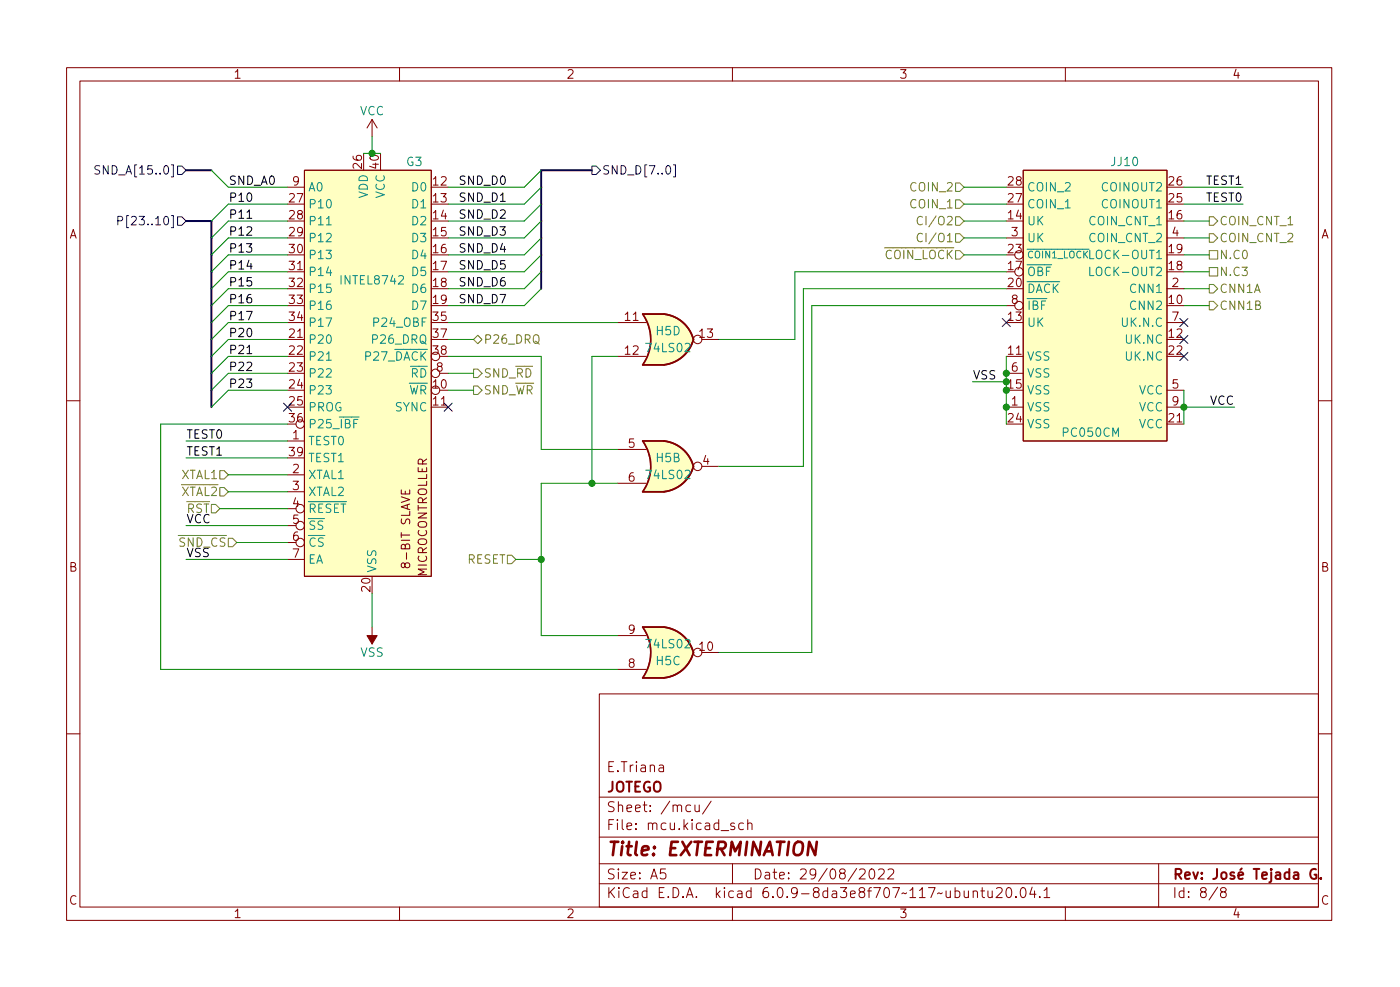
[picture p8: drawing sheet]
<svg xmlns="http://www.w3.org/2000/svg" width="210mm" height="148mm" viewBox="0 0 210 148" stroke-linecap="round" stroke-linejoin="round" font-family="sans-serif">
<g fill="none" stroke="#840000" stroke-width=".15">
<path d="M10 10.2h190v128h-190zM12 12.2h186v124h-186zM55.9 17.9l-.8 1.3M55.9 17.9v2.6M55.9 17.9l.7 1.3M60 10.2v2M110 10.2v2M160 10.2v2M43.2 28.1h2.5M45.7 25.6h19.1v60.9h-19.1zM151.1 35.7h2.6M153.7 25.6h21.6v40.6h-21.6z"/>
<path d="M175.3 35.7h2.5M43.2 51h2.5M43.2 40.8h2.5M66 56h1.3M92.7 48.4h4.3M92.7 53.5h4.3M99.7 47.2h-3.2a6.6 6.6 0 0 1 0 7.6h3.2M105.4 51h2.5M151.1 53.5h2.6M151.1 56h2.6M151.1 45.9h1.3M175.3 48.4h2.5"/>
<path d="M175.3 43.3h2.5M175.3 58.6h2.5M10 60.2h2M43.2 66.2h2.5M43.2 71.3h2.5M43.2 73.8h2.5M43.2 76.4h1.2M43.2 78.9h1.2M64.8 61.1h2.5M92.7 67.5h4.3M92.7 72.6h4.3M99.7 66.2h-3.2a6.6 6.6 0 0 1 0 7.6h3.2"/>
<path d="M105.4 70h2.5M151.1 61.1h2.6M175.3 61.1h2.5M175.3 63.7h2.5M198 60.2h2M43.2 81.4h1.2M43.2 84h2.5M55.9 94.1v2.6M92.7 95.4h4.3M99.7 94.1h-3.2a6.7 6.7 0 0 1 0 7.7h3.2M105.4 98h2.5M10 110.2h2"/>
<path d="M90 104.2h108v32h-108zM90 119.7h108M92.7 100.5h4.3M99 114.9h.6l.1 .9M99.7 115.2l-.5 .1a.29 .29 0 0 0-.3 .3 .29 .29 0 0 0 .3 .2h.5M198 110.2h2M60 136.2v2M90 132.7h108M90 129.7h108M90 125.7h108M99.9 130.4h-.7v.8l.2-.2 .5 .1 .1 .2-.1 .5-.2 .1h-.3l-.2-.1M103.7 120.9l-.4-.1-.3 .3v.5l.2 .2h.5"/>
<path d="M104.4 120.8v1a.41 .41 0 0 0 .6-.1M105 120.8v1M106.8 120.3l-1.3 1.9M110 136.2v2M110 129.7v3M110.3 123.6l-.4-.1-.2 .3 .1 .2 .5 .1v.4h-.6M111.7 123.6l-.5-.1-.3 .3v.5l.2 .2h.6M112.3 123.7a.37 .37 0 0 1 .6 .1v.7M112.3 123v1.5M129.1 130.6l.2-.2 .5 .1a.41 .41 0 0 1 .1 .6l-.9 .8h.9M130.7 130.5l.3-.1a.94 .94 0 0 1 0 1.5h-.1a1 1 0 0 1-.2-1.4zM131.9 130.6l.3-.2 .5 .1a.41 .41 0 0 1 0 .6l-.8 .8h.9"/>
<path d="M133.4 130.6l.2-.2 .5 .1a.41 .41 0 0 1 .1 .6l-.9 .8h.9M146.2 133.9a.37 .37 0 0 1 .6 .1v.7M146.2 133.7v1M147.3 133.7h.6M147.5 133.2v1.3l.1 .2h.3M148.4 133.7v1a.41 .41 0 0 0 .6-.1M149 133.7v1M149.7 133.4l.2-.2 .5 .1a.41 .41 0 0 1 0 .6l-.8 .8h.9M151.3 133.3l.3-.1a.94 .94 0 0 1 0 1.5h-.2a1 1 0 0 1-.1-1.4zM152.6 134.6v.1M153.4 133.3l.3-.1a.94 .94 0 0 1 0 1.5h-.1a1 1 0 0 1-.2-1.4zM155 133.2l-.3 1h.9"/>
<path d="M155.4 133.7v1M156.2 134.6v.1M156.8 133.7l.4-.5v1.5M156.8 134.7h.9M160 136.2v2M174 129.7v6.5M182.9 133.2l-1.3 1.9M183.6 133.9l-.3-.3 .1-.2 .2-.2 .4 .1 .2 .2-.1 .2-.7 .3-.1 .2v.3l.3 .2h.3l.3-.2-.1-.5-.2-.1"/>
<circle cx="153" cy="38.3" r=".63"/>
<circle cx="65.4" cy="56" r=".63"/>
<circle cx="65.4" cy="58.6" r=".63"/>
<circle cx="65.4" cy="53.5" r=".63"/>
<circle cx="104.8" cy="51" r=".63"/>
<circle cx="153" cy="40.8" r=".63"/>
<circle cx="153" cy="45.9" r=".63"/>
<circle cx="45.1" cy="63.7" r=".63"/>
<circle cx="45.1" cy="76.4" r=".63"/>
<circle cx="45.1" cy="78.9" r=".63"/>
<circle cx="104.8" cy="70" r=".63"/>
<circle cx="45.1" cy="81.4" r=".63"/>
<circle cx="104.8" cy="98" r=".63"/>
</g>
<g fill="none" stroke="#840000" stroke-width=".3">
<path d="M176.6 131.2h.5a.41 .41 0 0 0 .3-.4 .41 .41 0 0 0-.3-.4h-.5v1.5M176.9 131.2l.5 .7M178 131.4l.7-.1-.1-.3-.4-.1-.2 .3 .1 .7h.5M179.2 130.9l.4 1 .3-1M180.5 131.8v.1M180.5 131v.2M182.8 130.4v1.1a.48 .48 0 0 1-.6 .4M183.6 131a.41 .41 0 0 1 .6 .2v.5a.41 .41 0 0 1-.4 .3 .41 .41 0 0 1-.4-.3v-.5zM185.3 131l-.3-.1-.2 .3v.2l.5 .1v.4h-.5M186 131.4l.7-.1-.1-.3-.4-.1-.2 .3 .1 .7h.5M186.5 130.4l-.2 .2M188.3 130.4h.8"/>
<path d="M188.7 130.4v1.5M189.6 131.4l.7-.1-.1-.3-.4-.1-.2 .3v.7h.6M190.9 130.9v1.3l-.3 .2M190.9 130.4v.2M191.6 131h.6l.1 .9M192.3 131.3l-.5 .1a.29 .29 0 0 0-.2 .3 .29 .29 0 0 0 .2 .2h.5M193.6 131l-.4-.1-.3 .3v.5l.2 .2h.5M193.6 130.4v1.5M194.3 131h.6l.1 .9M195 131.3l-.5 .1a.29 .29 0 0 0-.2 .3 .29 .29 0 0 0 .2 .2h.5M197.6 130.5a.69 .69 0 0 0-.8 .3 .69 .69 0 0 0 0 .8 .52 .52 0 0 0 .9 .2v-.5h-.3M198.3 131.8v.1"/>
</g>
<g fill="#ffffc2" stroke="#ffffc2" stroke-width=".15">
<path d="M99.1 68.7l5 1.3a5.2 5.2 0 0 1-4.4 3.8z"/>
<path d="M96.5 73.8h3.2z"/>
<path d="M96.5 66.2h3.2z"/>
<path d="M96.5 66.2h3.2v7.6h-3.2a6.7 6.7 0 0 0 0-7.6z"/>
<path d="M99.7 66.2a5.1 5.1 0 0 1 4.4 3.8l-4.9 1.3z"/>
<path d="M99.7 94.1a5.2 5.2 0 0 1 4.4 3.8l-5 1.4z"/>
<path d="M96.5 94.1h3.2z"/>
<path d="M96.5 101.8h3.2z"/>
<path d="M96.5 94.1h3.2v7.7h-3.2a6.6 6.6 0 0 0 0-7.7z"/>
<path d="M99.2 96.6l4.9 1.4a5.1 5.1 0 0 1-4.4 3.8z"/>
<path d="M99.1 49.6l5 1.4a5.2 5.2 0 0 1-4.4 3.8z"/>
<path d="M96.5 54.8h3.2z"/>
<path d="M96.5 47.2h3.2z"/>
<path d="M96.5 47.2h3.2v7.6h-3.2a6.7 6.7 0 0 0 0-7.6z"/>
<path d="M99.7 47.2a5.1 5.1 0 0 1 4.4 3.8l-4.9 1.3z"/>
<path d="M45.7 25.6h19.1v60.9h-19.1z"/>
<path d="M153.7 25.6h21.6v40.6h-21.6z"/>
</g>
<path d="M99.7 47.2h-3.2a6.6 6.6 0 0 1 0 7.6h3.2M99.7 47.2a5.1 5.1 0 0 1 4.4 3.8 5.2 5.2 0 0 1-4.4 3.8M99.7 66.2h-3.2a6.6 6.6 0 0 1 0 7.6h3.2M99.7 66.2a5.1 5.1 0 0 1 4.4 3.8 5.2 5.2 0 0 1-4.4 3.8M99.7 94.1h-3.2a6.6 6.6 0 0 1 0 7.7h3.2M99.7 94.1a5.2 5.2 0 0 1 4.4 3.8 5.1 5.1 0 0 1-4.4 3.9" fill="none" stroke="#840000" stroke-width=".25"/>
<path d="M55.1 95.4h1.5l-.7 1.3z" fill="#840000" stroke="#840000" stroke-width=".15"/>
<path d="M60.3 73.5v.7h1.2v-.7M60.8 84.7l.3-.2 .3 .1 .1 .1v.4l-.4 .1-.2-.1-.2-.5-.2-.1-.2 .1v.4l.1 .2h.2l.2-.2" fill="none" stroke="#840000" stroke-width=".16"/>
<path d="M49 33.8h.8M49 54.1h.8M163.7 40.1v1.3h.6M47.3 80.9a.51 .51 0 0 0-.6 0 .51 .51 0 0 0-.2 .6 .48 .48 0 0 0 .3 .5 .48 .48 0 0 0 .5-.1M48.5 80.8l-.4-.1-.2 .2v.3l.5 .3 .1 .3-.2 .2h-.5" fill="none" stroke="#008484" stroke-width=".15"/>
<g fill="none" stroke="#848400" stroke-width=".15">
<path d="M138.5 32.6a.51 .51 0 0 0-.6 0 .51 .51 0 0 0-.2 .6 .48 .48 0 0 0 .3 .5 .48 .48 0 0 0 .5-.1M138.5 35.1a.51 .51 0 0 0-.6 0 .51 .51 0 0 0-.2 .7 .48 .48 0 0 0 .3 .4 .48 .48 0 0 0 .5 0M143.5 27.5h.6l.7 .6-.7 .6h-.6zM143.5 32.5h.6l.7 .7-.7 .6h-.6zM143.5 30h.6l.7 .6-.7 .7h-.6zM143.5 35.1h.6l.7 .6-.7 .7h-.6zM143.5 37.6h.6l.7 .7-.7 .6h-.6zM181.6 32.5h.6l.7 .7-.7 .6h-.6zM181.6 35.1h.6l.7 .6-.7 .7h-.6zM181.6 37.6h1.3v1.3h-1.3zM71.1 57.9h.7l.6 .7-.6 .6h-.7zM71.1 51l.7-.7 .6 .7-.6 .6z"/>
<path d="M71.1 55.4h.7l.6 .6-.6 .7h-.7zM181.6 45.2h.6l.7 .7-.7 .6h-.6zM181.6 40.2h1.3v1.2h-1.3zM181.6 42.7h.6l.7 .6-.7 .7h-.6zM31.7 75.7h.7l.6 .7-.6 .6h-.7zM33 73.2h.7l.6 .6-.6 .7h-.7zM33 70.6h.7l.6 .7-.6 .6h-.7zM34.3 80.8h.6l.7 .6-.7 .7h-.6zM76.2 83.3h.6l.7 .7-.7 .6h-.6z"/>
</g>
<g fill="none" stroke="#000084" stroke-width=".15">
<path d="M15 24.9h-.5l-.2 .1v.3l.6 .3 .1 .3-.3 .2h-.5M17.7 33.2l.6-.1 .1-.2v-.3l-.2-.1h-.5v1.3M26.7 24.9h.6l.6 .7-.6 .6h-.6zM26.7 32.5h.6l.6 .7-.6 .6h-.6zM88.9 24.9h.6l.7 .7-.7 .6h-.6zM101.1 24.7h.3v1.9h-.3M150.5 47.8l1.2 1.2M151.7 47.8l-1.2 1.2M177.2 50.4l1.2 1.2M177.2 47.8l1.2 1.2M177.2 52.9l1.2 1.2M178.4 50.4l-1.2 1.2"/>
<path d="M178.4 47.8l-1.2 1.2M178.4 52.9l-1.2 1.2M42.6 60.5l1.2 1.2M43.8 60.5l-1.2 1.2M66.7 60.5l1.2 1.2M67.9 60.5l-1.2 1.2"/>
</g>
<path d="M37.1 32.8h.7M37.1 53.1h.7" fill="none" stroke="#000" stroke-width=".15"/>
<path d="M27.9 33.2h3.8v27.9M27.9 25.6h3.8M88.9 25.6h-7.6v17.7" fill="none" stroke="#000084" stroke-width=".3"/>
<g fill="none" stroke="#008400" stroke-width=".15">
<path d="M31.7 25.6l2.6 2.5h8.9M43.2 30.6h-8.9l-2.6 2.6M43.2 33.2h-8.9l-2.6 2.5M43.2 38.3h-8.9l-2.6 2.5M43.2 35.7h-8.9l-2.6 2.6M55.9 20.5v2.5h-1.3M81.3 28.1l-2.6 2.5h-11.4M81.3 30.6l-2.6 2.6h-11.4M81.3 25.6l-2.6 2.5h-11.4M81.3 35.7l-2.6 2.6h-11.4M81.3 33.2l-2.6 2.5h-11.4M81.3 38.3l-2.6 2.5h-11.4"/>
<path d="M144.8 30.6h6.3M144.8 33.2h6.3M144.8 28.1h6.3M144.8 38.3h6.3M144.8 35.7h6.3M177.8 30.6h8.9M177.8 33.2h3.8M177.8 28.1h8.9M177.8 38.3h3.8M177.8 35.7h3.8M43.2 51h-8.9l-2.6 2.5M43.2 48.4h-8.9l-2.6 2.6"/>
<path d="M43.2 53.5h-8.9l-2.6 2.5M43.2 58.6h-8.9l-2.6 2.5M43.2 43.3h-8.9l-2.6 2.6M43.2 40.8h-8.9l-2.6 2.5M43.2 45.9h-8.9l-2.6 2.5M43.2 56h-8.9l-2.6 2.6M67.3 51h3.8M67.3 53.5h14v14h11.4M67.3 48.4h25.4M67.3 58.6h3.8M67.3 56h3.8M81.3 40.8l-2.6 2.5h-11.4"/>
<path d="M81.3 43.3l-2.6 2.6h-11.4M92.7 53.5h-3.8v19.1M151.1 43.3h-30.5v26.7h-12.7M151.1 40.8h-31.7v10.2h-11.5M151.1 45.9h-29.2v52.1h-14M151.1 53.5v3.8h-5.1M151.1 58.6v5.1M177.8 43.3h3.8M177.8 40.8h3.8M177.8 45.9h3.8M177.8 58.6v5.1M27.9 66.2h15.3"/>
<path d="M27.9 78.9h15.3M27.9 68.7h15.3M33 76.4h10.2M34.3 73.8h8.9M34.3 71.3h8.9M43.2 63.7h-19.1v36.8h68.6M92.7 72.6h-11.4v22.8h11.4M177.8 61.1h7.6M27.9 84h15.3M35.6 81.4h7.6M55.9 89.1v5M77.5 84h3.8"/>
</g>
<g fill="#008400" stroke="#008400" stroke-width=".15">
<circle cx="81.3" cy="84" r=".46"/>
<circle cx="88.9" cy="72.6" r=".46"/>
<circle cx="151.1" cy="61.1" r=".46"/>
<circle cx="151.1" cy="56" r=".46"/>
<circle cx="151.1" cy="58.6" r=".46"/>
<circle cx="151.1" cy="57.3" r=".46"/>
<circle cx="177.8" cy="61.1" r=".46"/>
<circle cx="55.9" cy="23" r=".46"/>
</g>
<text font-size="2.8" fill="#840000" x="91" y="128.5">Title: EXTERMINATION</text>
<g font-size="2.1" fill="#840000">
<text x="91" y="118.9">JOTEGO</text>
<text x="91" y="115.9">E.Triana</text>
<text x="91" y="124.6">File: mcu.kicad_sch</text>
<text x="91" y="121.9">Sheet: /mcu/</text>
<text x="91" y="134.8">KiCad E.D.A. kicad 6.0.9-8da3e8f707~117~ubuntu20.04.1</text>
<text x="91" y="132">Size: A5</text>
<text x="113" y="132">Date: 29/08/2022</text>
<text x="176" y="134.8">Id: 8/8</text>
</g>
<g font-size="1.8" fill="#840000">
<text x="35" y="11.8">1</text>
<text x="85" y="11.8">2</text>
<text x="135" y="11.8">3</text>
<text x="185" y="11.8">4</text>
<text x="44" y="27.8">9</text>
<text x="54.4" y="25.3" transform="rotate(-90 54.4 25.3)">26</text>
<text x="65.1" y="27.8">12</text>
<text x="151.4" y="27.8">28</text>
<text x="175.5" y="27.8">26</text>
<text x="10.3" y="35.8">A</text>
<text x="43.5" y="30.4">27</text>
<text x="43.5" y="32.9">28</text>
<text x="43.5" y="35.5">29</text>
<text x="65.1" y="30.4">13</text>
<text x="65.1" y="32.9">14</text>
<text x="65.1" y="35.5">15</text>
<text x="151.4" y="32.9">14</text>
<text x="151.4" y="30.4">27</text>
<text x="151.9" y="35.5">3</text>
<text x="175.5" y="32.9">16</text>
<text x="175.5" y="30.4">25</text>
<text x="176" y="35.5">4</text>
<text x="198.4" y="35.8">A</text>
<text x="43.5" y="38">30</text>
<text x="43.5" y="40.5">31</text>
<text x="65.1" y="38">16</text>
<text x="65.1" y="40.5">17</text>
<text x="151.4" y="40.5">17</text>
<text x="151.4" y="38">23</text>
<text x="175.5" y="40.5">18</text>
<text x="175.5" y="38">19</text>
<text x="43.5" y="43.1">32</text>
<text x="43.5" y="45.6">33</text>
<text x="65.1" y="43.1">18</text>
<text x="65.1" y="45.6">19</text>
<text x="151.4" y="43.1">20</text>
<text x="151.9" y="45.6">8</text>
<text x="175.5" y="45.6">10</text>
<text x="176" y="43.1">2</text>
<text x="43.5" y="50.7">21</text>
<text x="43.5" y="53.2">22</text>
<text x="43.5" y="48.2">34</text>
<text x="65.1" y="48.2">35</text>
<text x="65.1" y="50.7">37</text>
<text x="65.1" y="53.2">38</text>
<text x="93.9" y="48.2">11</text>
<text x="93.9" y="53.2">12</text>
<text x="105.1" y="50.7">13</text>
<text x="151.4" y="53.2">11</text>
<text x="151.4" y="48.2">13</text>
<text x="175.5" y="50.7">12</text>
<text x="175.5" y="53.2">22</text>
<text x="176" y="48.2">7</text>
<text x="43.5" y="55.8">23</text>
<text x="43.5" y="58.3">24</text>
<text x="65.1" y="58.3">10</text>
<text x="65.5" y="55.8">8</text>
<text x="151.9" y="55.8">6</text>
<text x="176" y="58.3">5</text>
<text x="43.5" y="60.9">25</text>
<text x="43.5" y="63.4">36</text>
<text x="44" y="65.9">1</text>
<text x="65.1" y="60.9">11</text>
<text x="151.4" y="63.4">24</text>
<text x="151.9" y="60.9">1</text>
<text x="175.5" y="63.4">21</text>
<text x="176" y="60.9">9</text>
<text x="43.5" y="68.5">39</text>
<text x="44" y="71">2</text>
<text x="94.4" y="67.2">5</text>
<text x="105.6" y="69.8">4</text>
<text x="44" y="73.6">3</text>
<text x="44" y="76.1">4</text>
<text x="94.4" y="72.3">6</text>
<text x="44" y="78.6">5</text>
<text x="44" y="81.2">6</text>
<text x="44" y="83.7">7</text>
<text x="10.3" y="85.8">B</text>
<text x="55.6" y="88.8" transform="rotate(-90 55.6 88.8)">20</text>
<text x="61.6" y="84.6" transform="rotate(-90 61.6 84.6)">8-BIT SLAVE</text>
<text x="64.1" y="86.7" transform="rotate(-90 64.1 86.7)">MICROCONTROLLER</text>
<text x="198.4" y="85.8">B</text>
<text x="94.4" y="95.2">9</text>
<text x="94.4" y="100.2">8</text>
<text x="105.1" y="97.7">10</text>
<text x="10.3" y="135.8">C</text>
<text x="35" y="137.8">1</text>
<text x="85" y="137.8">2</text>
<text x="135" y="137.8">3</text>
<text x="185" y="137.8">4</text>
<text x="198.4" y="135.8">C</text>
</g>
<g font-size="1.8" fill="#008484">
<text x="54" y="17.3">VCC</text>
<text x="46.2" y="28.7">A0</text>
<text x="55.2" y="29.8" transform="rotate(-90 55.2 29.8)">VDD</text>
<text x="57.8" y="29.8" transform="rotate(-90 57.8 29.8)">VCC</text>
<text x="61.1" y="24.9">G3</text>
<text x="62" y="28.7">D0</text>
<text x="154.2" y="28.7">COIN_2</text>
<text x="165.6" y="28.7">COINOUT2</text>
<text x="166.9" y="24.9">JJ10</text>
<text x="46.2" y="31.3">P10</text>
<text x="46.2" y="33.8">P11</text>
<text x="62" y="31.3">D1</text>
<text x="62" y="33.8">D2</text>
<text x="154.2" y="33.8">UK</text>
<text x="154.2" y="31.3">COIN_1</text>
<text x="163.7" y="33.8">COIN_CNT_1</text>
<text x="165.6" y="31.3">COINOUT1</text>
<text x="46.2" y="36.4">P12</text>
<text x="46.2" y="38.9">P13</text>
<text x="46.2" y="41.4">P14</text>
<text x="62" y="36.4">D3</text>
<text x="62" y="38.9">D4</text>
<text x="62" y="41.4">D5</text>
<text x="154.2" y="41.4">~{OBF}</text>
<text x="154.2" y="36.4">UK</text>
<text x="163.7" y="36.4">COIN_CNT_2</text>
<text x="164.4" y="41.4">LOCK-OUT2</text>
<text x="164.4" y="38.9">LOCK-OUT1</text>
<text x="46.2" y="44">P15</text>
<text x="46.2" y="46.5">P16</text>
<text x="51.4" y="42.7">INTEL8742</text>
<text x="62" y="44">D6</text>
<text x="62" y="46.5">D7</text>
<text x="154.2" y="44">~{DACK}</text>
<text x="154.2" y="46.5">~{IBF}</text>
<text x="169.9" y="46.5">CNN2</text>
<text x="169.9" y="44">CNN1</text>
<text x="46.2" y="51.6">P20</text>
<text x="46.2" y="49.1">P17</text>
<text x="56.2" y="51.6">P26_DRQ</text>
<text x="56.4" y="49.1">P24_OBF</text>
<text x="97.2" y="52.9">74LS02</text>
<text x="98.6" y="50.3">H5D</text>
<text x="154.2" y="49.1">UK</text>
<text x="168.7" y="49.1">UK.N.C</text>
<text x="169.2" y="51.6">UK.NC</text>
<text x="46.2" y="54.1">P21</text>
<text x="46.2" y="56.7">P22</text>
<text x="46.2" y="59.2">P23</text>
<text x="53.6" y="54.1">P27_~{DACK}</text>
<text x="59.9" y="59.2">~{WR}</text>
<text x="60.3" y="56.7">~{RD}</text>
<text x="154.2" y="54.1">VSS</text>
<text x="154.2" y="59.2">VSS</text>
<text x="154.2" y="56.7">VSS</text>
<text x="169.2" y="54.1">UK.NC</text>
<text x="171" y="59.2">VCC</text>
<text x="46.2" y="61.8">PROG</text>
<text x="46.2" y="64.3">P25_~{IBF}</text>
<text x="59.3" y="61.8">SYNC</text>
<text x="154.2" y="61.8">VSS</text>
<text x="154.2" y="64.3">VSS</text>
<text x="159.8" y="65.6">PC050CM</text>
<text x="171" y="64.3">VCC</text>
<text x="171" y="61.8">VCC</text>
<text x="46.2" y="66.8">TEST0</text>
<text x="46.2" y="71.9">XTAL1</text>
<text x="46.2" y="69.4">TEST1</text>
<text x="97.2" y="71.9">74LS02</text>
<text x="98.6" y="69.4">H5B</text>
<text x="46.2" y="74.5">XTAL2</text>
<text x="46.2" y="77">~{RESET}</text>
<text x="46.2" y="79.5">~{SS}</text>
<text x="46.2" y="84.6">EA</text>
<text x="56.5" y="86" transform="rotate(-90 56.5 86)">VSS</text>
<text x="54.1" y="98.6">VSS</text>
<text x="97.2" y="97.3">74LS02</text>
<text x="98.6" y="99.9">H5C</text>
</g>
<g font-size="1.8" fill="#000084">
<text x="15.4" y="26.2">SND_A[15..0]</text>
<text x="90.4" y="26.2">SND_D[7..0]</text>
<text x="19.2" y="33.8">P[23..10]</text>
</g>
<g font-size="1.8">
<text x="34.3" y="27.8">SND_A0</text>
<text x="69.2" y="27.8">SND_D0</text>
<text x="181.2" y="27.8">TEST1</text>
<text x="34.3" y="30.3">P10</text>
<text x="34.3" y="35.4">P12</text>
<text x="34.3" y="32.8">P11</text>
<text x="69.2" y="30.3">SND_D1</text>
<text x="69.2" y="35.4">SND_D3</text>
<text x="69.2" y="32.8">SND_D2</text>
<text x="181.2" y="30.3">TEST0</text>
<text x="34.3" y="37.9">P13</text>
<text x="34.3" y="40.5">P14</text>
<text x="69.2" y="40.5">SND_D5</text>
<text x="69.2" y="37.9">SND_D4</text>
<text x="34.3" y="45.5">P16</text>
<text x="34.3" y="43">P15</text>
<text x="69.2" y="45.5">SND_D7</text>
<text x="69.2" y="43">SND_D6</text>
<text x="34.3" y="50.6">P20</text>
<text x="34.3" y="48.1">P17</text>
<text x="34.3" y="53.2">P21</text>
<text x="34.3" y="58.2">P23</text>
<text x="34.3" y="55.7">P22</text>
<text x="146" y="57">VSS</text>
<text x="27.9" y="65.9">TEST0</text>
<text x="181.7" y="60.8">VCC</text>
<text x="27.9" y="68.4">TEST1</text>
<text x="27.9" y="83.6">VSS</text>
<text x="27.9" y="78.6">VCC</text>
</g>
<g font-size="1.8" fill="#008400">
<text x="56.9" y="25.3" transform="rotate(-90 56.9 25.3)">40</text>
<text x="151.4" y="58.3">15</text>
</g>
<g font-size="1.8" fill="#848400">
<text x="136.9" y="28.7">COIN_2</text>
<text x="136.9" y="31.3">COIN_1</text>
<text x="138.7" y="33.8">CI/O2</text>
<text x="183.1" y="33.8">COIN_CNT_1</text>
<text x="131.5" y="38.9">~{COIN_LOCK}</text>
<text x="138.7" y="36.4">CI/O1</text>
<text x="183.1" y="36.4">COIN_CNT_2</text>
<text x="183.1" y="41.4">N.C3</text>
<text x="183.1" y="38.9">N.C0</text>
<text x="183.1" y="46.5">CNN1B</text>
<text x="183.1" y="44">CNN1A</text>
<text x="72.6" y="51.6">P26_DRQ</text>
<text x="72.6" y="59.2">SND_~{WR}</text>
<text x="72.6" y="56.7">SND_~{RD}</text>
<text x="27.2" y="71.9">XTAL1</text>
<text x="25.9" y="74.5">~{XTAL2}</text>
<text x="26.6" y="77">~{RST}</text>
<text x="25.5" y="82.1">~{SND_CS}</text>
<text x="70.1" y="84.6">RESET</text>
</g>
<text font-size="1.4" fill="#008484" x="154.2" y="38.8">~{COIN1_LOCK}</text>
</svg>
